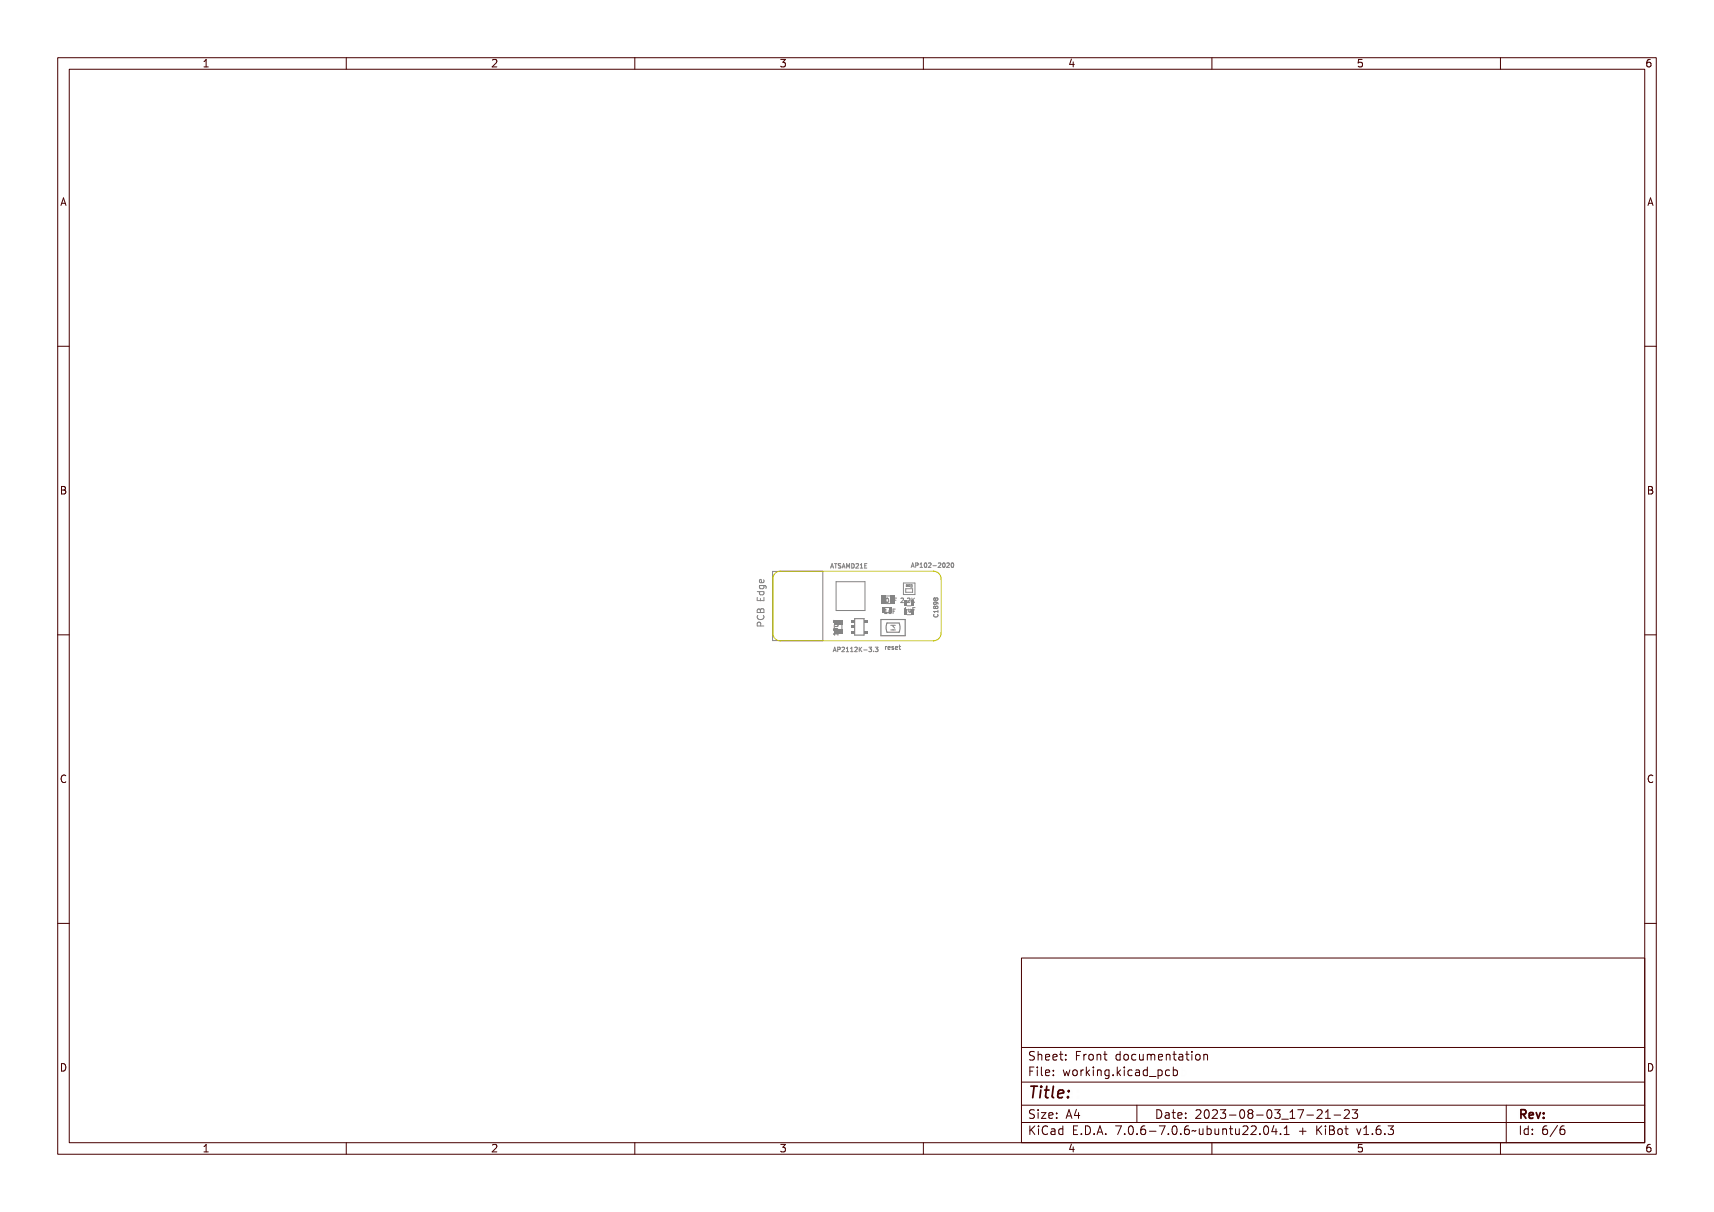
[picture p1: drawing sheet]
<svg xmlns="http://www.w3.org/2000/svg" width="297mm" height="210mm" viewBox="0 0 297 210" stroke-linecap="round" stroke-linejoin="round" font-family="sans-serif">
<g fill="none" stroke="#848484" stroke-width=".17">
<path d="M144.1 97.7h.1l.2 .8-.1-.2h-.3l-.2 .2zM144.1 97.8l.1 .4h-.2zM144.5 97.7h.6l-.3 .1v.7h-.1v-.7zM145.2 97.8l.4-.1v.1h-.3a.18 .18 0 0 0 0 .2 .18 .18 0 0 0 .2 .1 .23 .23 0 0 1 0 .3 .23 .23 0 0 1-.3-.1l.1 .1a.18 .18 0 0 0 .2-.2 .18 .18 0 0 0-.2-.1zM145.9 97.7h.2l.2 .8-.2-.2h-.2l-.2 .2zM146 97.8l.1 .4h-.2zM146.4 97.7h.1l.1 .4 .2-.4h.1v.8h-.1v-.7l-.1 .4-.2-.4v.7h-.1zM147 97.7a.39 .39 0 0 1 .5 .4 .39 .39 0 0 1-.5 .4zM147.1 97.8a.3 .3 0 0 1 .3 .3 .3 .3 0 0 1-.3 .3zM147.6 97.7h.1a.29 .29 0 0 1 .4 .2 .29 .29 0 0 1-.3 .4v.1l.3 .1h-.5l.4-.6-.1-.1h-.3zM148.3 97.7h.3v.7l.1 .1h-.4l.2-.1v-.6h-.2zM148.9 97.7h.5l-.4 .1v.2h.3l-.3 .1v.3l.4 .1h-.5z"/>
<path d="M149.8 98h.3M150.2 97.7h-.4v.7h.4M158 97.6h.2l.2 .7-.2-.2h-.2l-.2 .2zM158.1 97.7l.1 .4h-.2zM158.5 97.6h.2a.24 .24 0 0 1 .3 .3 .24 .24 0 0 1-.4 .1v.3h-.1zM158.6 97.7h.1a.14 .14 0 0 1 .2 .1 .14 .14 0 0 1-.2 .2h-.1zM159.2 97.6h.2v.7h.2h-.4h.1v-.6h-.1zM159.8 97.7l.1-.1a.37 .37 0 0 1 .3 .4 .37 .37 0 0 1-.3 .3l-.2-.2zM159.9 97.7a.31 .31 0 0 1 .2 .3 .31 .31 0 0 1-.2 .3zM160.4 97.6a.29 .29 0 0 1 .4 .2 .29 .29 0 0 1-.2 .4l-.1 .1h.3h-.4l.3-.5-.1-.1h-.2zM161.1 98l.3 .1zM161.6 97.6h.1a.29 .29 0 0 1 .4 .2 .29 .29 0 0 1-.3 .4l-.1 .1h.4h-.5l.4-.5-.1-.1h-.3z"/>
<path d="M162.3 97.7l.1-.1a.37 .37 0 0 1 .3 .4 .37 .37 0 0 1-.3 .3l-.2-.2zM162.4 97.7a.31 .31 0 0 1 .2 .3 .31 .31 0 0 1-.2 .3zM162.9 97.6a.29 .29 0 0 1 .4 .2 .29 .29 0 0 1-.2 .4l-.1 .1h.3h-.4l.3-.5-.1-.1h-.2zM163.5 97.7l.1-.1a.37 .37 0 0 1 .4 .4 .37 .37 0 0 1-.4 .3l-.1-.2zM163.7 97.7a.31 .31 0 0 1 .2 .3 .31 .31 0 0 1-.2 .3zM164.2 97.5l.2 .1 .1 .2-.5 .5h.5M164.9 97.6l.1-.1a.38 .38 0 0 1 .3 .4 .38 .38 0 0 1-.4 .4l-.1-.3zM131.2 103.5v.6h1.2v-.6M131.2 102.5h1.2M131.3 105.6l.2-.1 .3 .2 .1-.2h.3l.2 .2v.4h-1.2zM131.3 106.6a.55 .55 0 0 0 .4 .8 .55 .55 0 0 0 .7-.5l-.1-.3M131.3 103.3h1.2l-.1 .2a.37 .37 0 0 1-.3 .5 .37 .37 0 0 1-.3-.5h-.5z"/>
<path d="M131.4 104.2h.1v.6h.4v-.5h.1v.5h.4v-.6h.1v.7h-1.1zM131.4 107.1h.2l-.1 .1a.43 .43 0 0 0 .5 .5 .43 .43 0 0 0 .3-.6h.2a.55 .55 0 0 1-.5 .7 .55 .55 0 0 1-.6-.7zM131.5 106.2l.3-.1 .1 .2a.31 .31 0 0 1 .4-.2 .31 .31 0 0 1 .2 .4v.3h-1.1zM131.5 108l.2-.1a.39 .39 0 0 1 .4 .6h.4v.2h-1.1zM131.6 106.3h.2l.1 .4h-.4zM131.6 108.2h.3v.3h-.4zM131.6 101.5h.9l.3 .2-.1 .3M131.7 101.5l-.1 .3 .2 .2 .5-.1v-.4M131.7 102.5l-.1 .3 .2 .3 .5-.1v-.5M131.7 102.4h.8a.32 .32 0 0 1 .3 .2 .32 .32 0 0 1-.1 .4 .29 .29 0 0 0 0-.3 .29 .29 0 0 0-.3-.2l.1 .1a.39 .39 0 0 1-.4 .5 .39 .39 0 0 1-.3-.6zM131.8 101.5l.3-.1v.6a.33 .33 0 0 0 .3-.2 .33 .33 0 0 0-.1-.4 .43 .43 0 0 1 .1 .7 .43 .43 0 0 1-.6 0l-.1-.3zM131.8 103.7v.4"/>
<path d="M131.8 105.7v.4M131.8 108.5v-.6l-.2-.1-.3 .1-.1 .6h1.2M131.8 101.6h.2v.4l-.2-.1zM131.9 103.5h.3l.2 .1a.31 .31 0 0 1-.3 .3 .31 .31 0 0 1-.3-.3zM131.9 102.6l.5 .1a.28 .28 0 0 1-.3 .3 .28 .28 0 0 1-.2-.4zM132 106.3h.4v.4h-.4zM132.3 100.5l.1 .3-.2 .2-.5-.1v-.4l.2-.1 .1 .6M144.5 109.4h.6l.1-.1v.4l-.1-.2h-.5v.2h-.1zM144.5 107.4l.1 .4h.2l.1-.4v.4h.3v.1h-.7zM144.5 112.2h.2l.2 .7-.2-.2h-.2l-.2 .2zM144.6 108.7h.4l.2 .1a.37 .37 0 0 1-.3 .4 .37 .37 0 0 1-.4-.4zM144.6 108.8a.34 .34 0 0 1 .5 .2 .34 .34 0 0 1-.5-.2z"/>
<path d="M144.6 112.3l.1 .4h-.2zM144.7 108.1h.5l-.1 .1a.18 .18 0 0 1 .1 .2 .18 .18 0 0 1-.2 .1h-.3v-.1h.4v-.2h-.4zM145 112.2h.2a.25 .25 0 0 1 .3 .3 .25 .25 0 0 1-.4 .1v.3h-.1zM145.1 112.3h.1a.14 .14 0 0 1 .2 .1 .14 .14 0 0 1-.2 .2h-.1zM145.6 112.2h.1a.29 .29 0 0 1 .4 .2 .29 .29 0 0 1-.3 .4l-.1 .1h.4h-.5l.4-.5-.1-.1h-.3zM146.3 112.2h.2v.7h.2h-.4h.1v-.6h-.1zM146.9 112.2h.3v.7h.1h-.4h.2v-.6h-.2zM147.5 112.2a.29 .29 0 0 1 .4 .2 .29 .29 0 0 1-.2 .4l-.1 .1h.3h-.4l.3-.5-.1-.1h-.2zM148.1 112.2h.1v.3l.4-.3-.3 .3 .3 .4h-.1l-.2-.3-.1 .3h-.1zM148.8 112.6l.3 .1zM149.4 112.2a.21 .21 0 0 1 .3 0 .21 .21 0 0 1 0 .3 .23 .23 0 0 1 0 .4 .23 .23 0 0 1-.4-.1l.1 .1a.17 .17 0 0 0 .3-.1 .17 .17 0 0 0-.2-.2v-.1a.16 .16 0 0 0 .2-.1 .16 .16 0 0 0-.1-.2 .16 .16 0 0 0-.2 .1zM150.1 112.8h.2v.1h-.2z"/>
<path d="M150.6 112.2h.1a.21 .21 0 0 1 .3 0 .21 .21 0 0 1-.1 .3 .23 .23 0 0 1 .1 .4 .23 .23 0 0 1-.4-.1l.1 .1a.17 .17 0 0 0 .3-.1 .18 .18 0 0 0-.3-.2v-.1a.16 .16 0 0 0 .2-.1 .16 .16 0 0 0-.1-.2 .16 .16 0 0 0-.2 .1zM151.7 112.1h.4l-.2 .3 .2 .1v.3h-.4M152.7 103.7h.3v.7h.1h-.4h.2v-.6h-.2zM153.2 105.6h.3v.7h.1h-.4h.2v-.6h-.2zM153.3 103.8l.1-.1a.37 .37 0 0 1 .4 .4 .37 .37 0 0 1-.4 .3l-.1-.2zM153.4 112l.1 .1 .3-.1v.1h-.3v.5h-.1zM153.5 103.8a.31 .31 0 0 1 .2 .3 .31 .31 0 0 1-.2 .3zM153.8 105.8h.1l.1 .5 .3-.5v.5h-.1a.18 .18 0 0 1-.3 0 .18 .18 0 0 1-.1-.2zM153.9 103.9l.2 .5 .3-.5v.5h-.1a.18 .18 0 0 1-.3 0 .18 .18 0 0 1-.1-.2zM154 112.1h.3l.1 .2h-.4l.1 .2 .3-.1a.28 .28 0 0 1-.4 .1 .28 .28 0 0 1 0-.4zM154.1 112.1h.1l.1 .1h-.3zM154.5 105.6h.4l-.3 .1v.2h.3l-.3 .1v.3h-.1z"/>
<path d="M154.6 103.7h.4l-.3 .1v.2h.3l-.3 .1v.3h-.1zM154.6 112h.4l-.3 .2a.21 .21 0 0 1 .3 .1 .21 .21 0 0 1-.1 .3 .21 .21 0 0 1-.3-.1l.3-.1-.3-.1zM155.2 112.1h.4l.1 .2h-.4l.1 .2 .2-.1a.28 .28 0 0 1-.4 .1 .28 .28 0 0 1 0-.4zM155.3 112.1h.2l.1 .1h-.3zM155.9 111.8l.1 .2h.2l-.2 .1v.3l.2 .2-.3-.1v-.4h-.1zM156.2 103.7h.1a.29 .29 0 0 1 .4 .2 .29 .29 0 0 1-.3 .4l-.1 .1h.4h-.5l.3-.5v-.1h-.3zM156.9 105.4l.3-.1v.7l.2 .1h-.4l.1-.1v-.6l-.2 .1zM157 104.3h.1v.1h-.1zM157.5 103.7a.29 .29 0 0 1 .4 .2 .29 .29 0 0 1-.2 .4l-.1 .1h.3h-.4l.3-.5-.1-.1h-.2zM157.5 105.5h.1l.1 .5 .3-.5v.6l-.1-.1a.18 .18 0 0 1-.3 .1 .18 .18 0 0 1-.1-.2zM158.1 103.7h.1v.3l.4-.3-.3 .3 .3 .4h-.1l-.2-.3-.1 .3h-.1zM158.2 105.3h.4l-.3 .1v.2h.3l-.3 .1v.4h-.1z"/>
<path d="M161.9 106.5a.33 .33 0 0 0 .3 .4 .33 .33 0 0 0 .3-.4M161.9 106.1h.6l.1-.1v.4l-.1-.2h-.5l-.1 .2zM161.9 106.6h.1a.26 .26 0 0 0 .3 .3 .26 .26 0 0 0 .2-.3h.1a.35 .35 0 0 1-.3 .4 .35 .35 0 0 1-.4-.4zM161.9 105.4h.2l.1 .1a.21 .21 0 0 1 .4-.1 .21 .21 0 0 1 0 .4 .21 .21 0 0 1-.4-.1 .2 .2 0 0 1-.3 .1 .2 .2 0 0 1 0-.4zM161.9 104.2h.2l.1 .1a.21 .21 0 0 1 .4-.1 .21 .21 0 0 1 0 .4 .21 .21 0 0 1-.4-.1 .2 .2 0 0 1-.3 .1 .2 .2 0 0 1 0-.4zM162 104.8a.36 .36 0 0 1 .5-.1 .36 .36 0 0 1 .1 .5l-.1-.3h-.2a.24 .24 0 0 1 0 .3 .24 .24 0 0 1-.4 0 .24 .24 0 0 1 .1-.4zM162.1 103.7l.1-.1 .3 .1-.1 .3-.3-.1M162.1 104.3l.1 .2v.2h-.3l-.1-.2 .1-.2 .5 .1 .1 .3M162.1 105.2l.1-.2 .3 .2-.1 .3-.3-.2M162.1 103.7l-.1-.1-.2 .1 .1 .3 .2-.1M162.1 105.2l-.1-.2-.2 .2 .1 .3 .2-.2M162.1 103.7v.2"/>
<path d="M162.1 105.2v.1M162.5 105.7v.5M162.5 106h-.7l.2 .2"/>
<circle cx="160" cy="98" r=".07"/>
<circle cx="162.5" cy="98" r=".07"/>
<circle cx="163.7" cy="98" r=".07"/>
<circle cx="144.9" cy="108.9" r=".07"/>
<circle cx="153.5" cy="104.1" r=".07"/>
<circle cx="162.1" cy="105.6" r=".13"/>
<circle cx="162.1" cy="104.4" r=".13"/>
<circle cx="162.1" cy="105" r=".16"/>
<circle cx="162.4" cy="104.4" r=".14"/>
<circle cx="162.4" cy="105.6" r=".14"/>
</g>
<g fill="#848484">
<path d="M156.7 104.1h.5v.9h-.5z" fill-rule="evenodd"/>
<path d="M157.8 104.1h.5v.9h-.5z" fill-rule="evenodd"/>
</g>
<path d="M153.5 103.3h.7" fill="none" stroke="#848484" stroke-width=".17"/>
<g fill="#848484">
<path d="M152.8 103.2h.7v1.4h-.7z" fill-rule="evenodd"/>
<path d="M154.2 103.2h.8v1.4h-.8z" fill-rule="evenodd"/>
</g>
<path d="M157.2 106.5h.7" fill="none" stroke="#848484" stroke-width=".17"/>
<g fill="#848484">
<path d="M157.9 105.6h.5v1h-.5z" fill-rule="evenodd"/>
<path d="M156.7 105.6h.5v1h-.5z" fill-rule="evenodd"/>
</g>
<path d="M144.9 100.8h5v5h-5z" fill="none" stroke="#848484" stroke-width=".17"/>
<path d="M148.1 107.2h1.6v2.8h-1.6z" fill="none" stroke="#848484" stroke-width=".2"/>
<g fill="#848484">
<path d="M149.8 107.4h.6v.5h-.6z" fill-rule="evenodd"/>
<path d="M147.4 107.4h.7v.5h-.7z" fill-rule="evenodd"/>
<path d="M147.4 108.4h.7v.5h-.7z" fill-rule="evenodd"/>
<path d="M149.8 109.3h.6v.5h-.6z" fill-rule="evenodd"/>
<path d="M147.4 109.3h.7v.5h-.7z" fill-rule="evenodd"/>
</g>
<path d="M152.6 107.4h4.2v2.8h-4.2zM153.7 107.9h2.1a2.09 2.09 0 0 1 0 1.6h-2.1a2.09 2.09 0 0 1 0-1.6z" fill="none" stroke="#848484" stroke-width=".2"/>
<path d="M133.9 99h8.7v12h-8.7zM154.3 108.3h.8M154.3 109.2h.8M154.7 108.3v.2l.4 .3M154.7 109v.2M156.5 101h2v2h-2zM156.9 102h1.2v.6h-1.2zM157 101.3h.2v.3h-.2zM157.4 101.3h.2v.3h-.2zM157.8 101.3h.2v.4h-.2z" fill="none" stroke="#848484" stroke-width=".17"/>
<g fill="#848484">
<path d="M152.9 105.2h.5v1h-.5z" fill-rule="evenodd"/>
<path d="M154.1 105.2h.5v1h-.5z" fill-rule="evenodd"/>
</g>
<path d="M145.9 108.2v.8" fill="none" stroke="#848484" stroke-width=".17"/>
<g fill="#848484">
<path d="M144.5 109h1.4v.7h-1.4z" fill-rule="evenodd"/>
<path d="M144.5 107.5h1.4v.8h-1.4z" fill-rule="evenodd"/>
</g>
<path d="M134.2 99.5l.6-.5h.4h26.5a1.35 1.35 0 0 1 1.4 1.3v9.4a1.35 1.35 0 0 1-1.4 1.3h-26.5a1.27 1.27 0 0 1-1.3-1.2v-9.6z" fill="none" stroke="#c2c200" stroke-width=".17"/>
<g fill="none" stroke="#480000" stroke-width=".17">
<path d="M10 10h277v190h-277zM12 12h273v186h-273zM60 10v2M110 10v2M160 10v2M210 10v2M260 10v2M10 60h2M285 60h2M10 110h2M285 110h2M10 160h2"/>
<path d="M285 160h2M177 166h108v32h-108zM60 198v2M110 198v2M160 198v2M177 181.5h108M177 187.5h108M177 191.5h108M177 194.5h108M178.1 195.2h.2v.6l.6-.6h.3l-.6 .6 .6 .8h-.2l-.5-.7-.2 .2v.5h-.2zM178.2 185h.9v.2h-.7v.4h.6v.2h-.6v.7h-.2zM178.3 182.4l.5-.1h.2v.2a.31 .31 0 0 0-.5-.1 .31 .31 0 0 0 0 .5 .5 .5 0 0 1 .6 .6 .5 .5 0 0 1-.8 .2l-.1-.2a.34 .34 0 0 0 .4 .1 .34 .34 0 0 0 .1-.5 .47 .47 0 0 1-.5-.2 .47 .47 0 0 1 .1-.5z"/>
<path d="M178.3 192.5l.5-.1h.2v.2a.31 .31 0 0 0-.5-.1 .31 .31 0 0 0 0 .5 .5 .5 0 0 1 .6 .6 .5 .5 0 0 1-.8 .2l-.1-.2a.34 .34 0 0 0 .4 .1 .34 .34 0 0 0 .1-.5 .47 .47 0 0 1-.5-.2 .47 .47 0 0 1 .1-.5zM179.4 182.2h.2v.6a.35 .35 0 0 1 .4-.1 .35 .35 0 0 1 .2 .4v.6h-.2v-.8h-.4v.8h-.2zM179.5 185.4h.4v.9h.4v.2h-.9v-.2h.3v-.8h-.2zM179.5 192.8h.4v.9h.4v.1h-.9v-.1h.3v-.8h-.2zM179.5 195.6h.4v.9h.4v.1h-.9v-.1h.3v-.8h-.2zM179.7 184.9h.2v.3h-.2zM179.7 192.3h.2v.3h-.2zM179.7 195.1h.2v.3h-.2zM180.6 184.9h.4v1.3l.4 .1v.2l-.5-.2v-1.2h-.3zM180.6 192.8h.8v.1l-.6 .8h.6v.1h-.8v-.1l.6-.8h-.6zM180.7 182.8a.49 .49 0 0 1 .6-.1 .49 .49 0 0 1 .2 .5h-.8a.42 .42 0 0 0 .3 .4 .42 .42 0 0 0 .4-.1v.2a.6 .6 0 0 1-.8-.1 .6 .6 0 0 1 .1-.8zM180.7 195.4l.5-.2h.3v.2a.43 .43 0 0 0-.6 0 .43 .43 0 0 0-.2 .5 .43 .43 0 0 0 .2 .5 .43 .43 0 0 0 .6 0v.2a.66 .66 0 0 1-.8-.1 .66 .66 0 0 1-.1-.8z"/>
<path d="M180.8 182.9l.4-.1 .1 .3h-.6zM181.8 195.6h.2a.45 .45 0 0 1 .5 0 .45 .45 0 0 1 .1 .4v.6h-.1v-.1a.38 .38 0 0 1-.5 .2 .38 .38 0 0 1-.2-.5 .38 .38 0 0 1 .4-.2h.3a.35 .35 0 0 0-.3-.4 .35 .35 0 0 0-.4 .2zM181.9 182.8a.49 .49 0 0 1 .6-.1 .49 .49 0 0 1 .2 .5h-.8a.42 .42 0 0 0 .3 .4 .42 .42 0 0 0 .5-.1v.2a.6 .6 0 0 1-.9-.1 .6 .6 0 0 1 .1-.8zM181.9 185.5a.49 .49 0 0 1 .6-.1 .49 .49 0 0 1 .2 .5h-.8a.42 .42 0 0 0 .3 .4 .42 .42 0 0 0 .5-.1v.2a.6 .6 0 0 1-.9-.1 .6 .6 0 0 1 .1-.8zM181.9 192.9a.49 .49 0 0 1 .6-.1 .49 .49 0 0 1 .2 .5h-.8a.42 .42 0 0 0 .3 .4 .42 .42 0 0 0 .5-.1v.2a.6 .6 0 0 1-.9-.1 .6 .6 0 0 1 .1-.8zM182 196.2l.5-.1a.31 .31 0 0 1-.2 .4 .31 .31 0 0 1-.4-.1zM182 182.9l.4-.1 .1 .3h-.6zM182 185.6l.4-.1 .1 .3h-.6zM182 193l.4-.1 .1 .3h-.6zM183 195.7l.4-.2 .2 .2v-.6h.2v1.5h-.2v-.1a.42 .42 0 0 1-.5 .1 .42 .42 0 0 1-.2-.5zM183.2 195.8l.1-.1a.4 .4 0 0 1 .3 .4 .4 .4 0 0 1-.3 .4l-.2-.2zM183.2 182.3h.2v.4h.4v.1h-.4l.1 .8h.3v.1h-.2a.3 .3 0 0 1-.4-.3v-.6h-.3v-.1h.3z"/>
<path d="M183.3 185.4h.2v.3h-.2zM183.3 186.2h.2v.3h-.2zM183.3 192.8h.2v.3h-.2zM183.3 193.6h.2v.2h-.2zM184.5 182.7h.2v.3h-.2zM184.5 183.5h.2v.2h-.2zM185.2 185.4h.2l.2 .8 .1-.5h.2l.2 .5 .1-.8h.2l-.2 1.1h-.2l-.2-.7-.2 .7h-.1zM185.4 195.2h.9v.2h-.7v.4h.6v.2h-.6v.5h.7v.1h-.9zM185.7 192.4h.2l.5 1.4h-.2l-.1-.3h-.5l-.1 .3h-.2zM185.8 192.6l.2 .7h-.4zM186.6 182.3h.9v.2h-.7v.4h.6v.2h-.6v.6h-.2zM186.7 185.5a.52 .52 0 0 1 .8 .4 .52 .52 0 0 1-.8 .4l-.1-.4z"/>
<path d="M186.8 185.6l.1-.1a.39 .39 0 0 1 .4 .4 .39 .39 0 0 1-.4 .4l-.1-.2zM186.9 196.4h.2v.2h-.2zM187.1 192.4h.2v.9h.2v.2h-.2v.3h-.2v-.3h-.6v-.2zM187.1 192.6v.7h-.4zM187.8 195.2a.76 .76 0 0 1 .9 .7 .76 .76 0 0 1-.9 .7zM188 195.4a.57 .57 0 0 1 .5 .5 .57 .57 0 0 1-.5 .6zM188 182.7h.2v.2a.3 .3 0 0 1 .3-.3 .3 .3 0 0 1 .3 .3 .37 .37 0 0 0-.5-.1 .37 .37 0 0 0-.1 .4v.5h-.2zM188 185.4h.2v.2a.3 .3 0 0 1 .3-.3 .3 .3 0 0 1 .3 .3 .37 .37 0 0 0-.5-.1 .37 .37 0 0 0-.1 .4v.6h-.2zM189.1 184.9h.1v.9l.5-.4h.2l-.4 .4 .5 .7h-.2l-.4-.6-.2 .1v.5h-.1zM189.1 182.8a.52 .52 0 0 1 .8 .4 .52 .52 0 0 1-.8 .4l-.1-.4zM189.2 182.9l.1-.1a.39 .39 0 0 1 .4 .4 .39 .39 0 0 1-.4 .4l-.1-.2zM189.3 196.4h.3v.2h-.3z"/>
<path d="M190.2 182.7h.2v.1a.35 .35 0 0 1 .4-.1 .35 .35 0 0 1 .3 .4v.6h-.2l-.1-.8h-.3l-.1 .8h-.2zM190.3 185.4h.4v.9h.4v.2h-.9v-.2h.4v-.8h-.3zM190.5 195.2h.3l.4 1.4h-.2l-.1-.3h-.5l-.1 .3h-.2zM190.6 184.9h.1v.3h-.1zM190.6 195.4l.2 .7h-.4zM191.4 185.4h.2v.1a.35 .35 0 0 1 .4-.1 .35 .35 0 0 1 .3 .4v.7h-.2l-.1-.9h-.3l-.1 .9h-.2zM191.7 182.3h.1v.4h.4v.1h-.4l.1 .8h.3v.1h-.2a.3 .3 0 0 1-.3-.3v-.6h-.3v-.1h.3zM191.7 196.4h.3v.2h-.3zM192.7 185.5l.3-.2 .3 .2v-.1h.2v1a.53 .53 0 0 1-.8 .4v-.2a.36 .36 0 0 0 .4 .1 .36 .36 0 0 0 .2-.4l-.1 .1a.53 .53 0 0 1-.7-.3 .53 .53 0 0 1 .2-.6zM192.8 185.6l.1-.1a.39 .39 0 0 1 .4 .4 .39 .39 0 0 1-.4 .4l-.1-.2zM193.8 195.2h.9l-.5 1.4h-.2l.5-1.2h-.7zM193.9 182.8l.3-.2 .3 .2v-.6h.2v1.5h-.2v-.1a.42 .42 0 0 1-.6 .1 .42 .42 0 0 1-.1-.5z"/>
<path d="M194.1 182.8a.4 .4 0 0 1 .4 .4 .4 .4 0 0 1-.4 .4l-.2-.4zM194.1 186.2h.3v.3h-.3zM195.1 184.9h.2v.9l.4-.4h.3l-.5 .4 .5 .7h-.2l-.4-.6-.1 .1v.5h-.2zM195.1 182.8a.52 .52 0 0 1 .8 .4 .52 .52 0 0 1-.8 .4l-.1-.4zM195.2 182.9l.1-.1a.39 .39 0 0 1 .4 .4 .39 .39 0 0 1-.4 .4l-.1-.2zM195.3 196.4h.3v.2h-.3zM196.3 185.4h.5v.9h.3v.2h-.9v-.2h.4v-.8h-.3zM196.3 195.4a.5 .5 0 0 1 .7-.1 .5 .5 0 0 1 .1 .6 .52 .52 0 0 1-.4 .8 .52 .52 0 0 1-.5-.8zM196.4 182.8a.39 .39 0 0 1 .4-.2 .39 .39 0 0 1 .3 .3 .4 .4 0 0 0-.6 0 .4 .4 0 0 0 0 .6 .4 .4 0 0 0 .6 0 .41 .41 0 0 1-.4 .3 .41 .41 0 0 1-.4-.3v-.5zM196.5 195.4a.57 .57 0 0 1 .4 .9l-.3 .2a.86 .86 0 0 1-.1-1.1zM196.6 184.9h.2v.3h-.2zM197 191.5v3"/>
<path d="M197.4 182.7h.2v.8l.2 .1 .3-.2v-.7h.2v1h-.2v-.1a.35 .35 0 0 1-.4 .2 .35 .35 0 0 1-.3-.5zM197.6 185.5a.39 .39 0 0 1 .4-.2 .39 .39 0 0 1 .3 .3 .4 .4 0 0 0-.6 0 .4 .4 0 0 0 0 .6 .4 .4 0 0 0 .6 0 .41 .41 0 0 1-.4 .3 .41 .41 0 0 1-.4-.3v-.5zM197.7 196.4h.3v.2h-.3zM198.6 182.7h.1l.2-.1a.22 .22 0 0 0 .2 .2 .22 .22 0 0 0 .2-.2l.2 .3 .1 .8h-.2v-.8l-.1-.1-.2 .1v.8h-.1v-.8l-.2-.1-.1 .1v.8h-.1zM198.7 185.4h.1a.45 .45 0 0 1 .5 0 .45 .45 0 0 1 .2 .4v.7h-.2v-.2a.38 .38 0 0 1-.5 .2 .38 .38 0 0 1-.2-.5 .38 .38 0 0 1 .5-.2h.2a.35 .35 0 0 0-.3-.4 .35 .35 0 0 0-.3 .2zM198.7 195.4l.5-.2h.2v.2a.43 .43 0 0 0-.5 0 .43 .43 0 0 0-.1 .5 .48 .48 0 0 1 .7 0 .48 .48 0 0 1-.1 .7 .48 .48 0 0 1-.7-.1l-.1-.6zM198.8 186l.5-.1a.31 .31 0 0 1-.1 .4 .31 .31 0 0 1-.4-.1zM198.9 195.9a.29 .29 0 0 1 .4 .1 .29 .29 0 0 1-.1 .4 .29 .29 0 0 1-.4-.1zM199.9 185.5l.3-.2 .3 .2v-.6h.2v1.6h-.2v-.2a.42 .42 0 0 1-.5 .1 .42 .42 0 0 1-.2-.5zM199.9 182.8a.49 .49 0 0 1 .6-.1 .49 .49 0 0 1 .2 .5h-.7a.42 .42 0 0 0 .2 .4 .42 .42 0 0 0 .5-.1v.2a.6 .6 0 0 1-.8-.1 .6 .6 0 0 1 0-.8zM200 196h.5v.2h-.5zM200 185.6l.1-.1a.39 .39 0 0 1 .4 .4 .39 .39 0 0 1-.4 .4l-.1-.2z"/>
<path d="M200.1 182.9l.3-.1 .2 .3h-.6zM200.1 192.4a.76 .76 0 0 1 1 .7 .76 .76 0 0 1-1 .7zM200.3 192.6a.57 .57 0 0 1 .6 .5 .57 .57 0 0 1-.6 .6zM200.9 186.8l1.2 .1zM201 195.2h.9l-.5 1.4h-.2l.5-1.2h-.7zM201.1 182.7h.1v.1a.35 .35 0 0 1 .5-.1 .35 .35 0 0 1 .2 .4v.6h-.2v-.8h-.4l-.1 .8h-.1zM201.4 192.8h.2a.45 .45 0 0 1 .5 0 .45 .45 0 0 1 .1 .4v.6h-.1v-.1a.38 .38 0 0 1-.5 .2 .38 .38 0 0 1-.2-.5 .38 .38 0 0 1 .4-.2h.3a.35 .35 0 0 0-.3-.4 .35 .35 0 0 0-.4 .2zM201.6 193.4l.5-.1a.31 .31 0 0 1-.2 .4 .31 .31 0 0 1-.4-.1zM202.2 185.4h.2v.1a.46 .46 0 0 1 .6 0 .46 .46 0 0 1 .1 .6 .39 .39 0 0 1-.2 .4 .39 .39 0 0 1-.5-.2v.6h-.2zM202.5 182.3h.2v.4h.4v.1h-.4v.8h.4v.1h-.2a.3 .3 0 0 1-.4-.3v-.6h-.3v-.1h.3zM202.5 185.6l.1-.1a.4 .4 0 0 1 .4 .4 .4 .4 0 0 1-.4 .4l-.2-.2zM202.5 196.4h.3v.2h-.3z"/>
<path d="M202.8 192.4h.2v.4h.4v.1h-.4l.1 .8h.3v.1h-.2a.3 .3 0 0 1-.4-.3v-.6h-.3v-.1h.3zM203.5 182.7h.2a.45 .45 0 0 1 .4 0 .45 .45 0 0 1 .2 .4v.6h-.2v-.1a.38 .38 0 0 1-.5 .2 .38 .38 0 0 1-.2-.5 .38 .38 0 0 1 .5-.2h.2a.35 .35 0 0 0-.2-.4 .35 .35 0 0 0-.4 .2zM203.5 195.4a.5 .5 0 0 1 .7-.1 .5 .5 0 0 1 .1 .6 .52 .52 0 0 1-.4 .8 .52 .52 0 0 1-.5-.8zM203.6 185.5a.39 .39 0 0 1 .4-.2 .39 .39 0 0 1 .3 .3 .4 .4 0 0 0-.5 0 .4 .4 0 0 0 0 .6 .4 .4 0 0 0 .5 0 .41 .41 0 0 1-.4 .3 .41 .41 0 0 1-.4-.3v-.5zM203.7 183.3l.4-.1a.31 .31 0 0 1-.1 .4 .31 .31 0 0 1-.4-.1zM203.7 195.4a.57 .57 0 0 1 .4 .9l-.2 .2a.86 .86 0 0 1-.2-1.1zM203.9 192.9a.49 .49 0 0 1 .6-.1 .49 .49 0 0 1 .2 .5h-.8a.42 .42 0 0 0 .3 .4 .42 .42 0 0 0 .5-.1v.2a.6 .6 0 0 1-.9-.1 .6 .6 0 0 1 .1-.8zM204 193l.4-.1 .1 .3h-.6zM204.7 184.9h.1v.6a.45 .45 0 0 1 .7 0 .45 .45 0 0 1 0 .6 .39 .39 0 0 1-.2 .4 .39 .39 0 0 1-.5-.2v.2h-.1zM204.9 182.3h.2v.4h.4v.1h-.4v.8h.4v.1h-.2a.3 .3 0 0 1-.4-.3v-.6h-.3v-.1h.3zM204.9 185.6l.1-.1a.39 .39 0 0 1 .4 .4 .39 .39 0 0 1-.4 .4l-.1-.2zM204.9 196.4h.3v.2h-.3z"/>
<path d="M205.3 192.8h.2v.3h-.2zM205.3 193.6h.2v.2h-.2zM205.9 182.7h.5v.9h.3v.1h-.9v-.1h.4v-.8h-.3zM205.9 195.4l.5-.2h.2v.2a.43 .43 0 0 0-.5 0 .43 .43 0 0 0-.1 .5 .48 .48 0 0 1 .7 0 .48 .48 0 0 1-.1 .7 .48 .48 0 0 1-.7-.1l-.1-.6zM206.1 195.9a.29 .29 0 0 1 .4 .1 .29 .29 0 0 1-.1 .4 .29 .29 0 0 1-.4-.1zM206.2 182.2h.2v.3h-.2zM207 196l.3-.1 .5 .1 .2-.1a.38 .38 0 0 1-.7 .2l-.3 .1zM207.1 182.8a.52 .52 0 0 1 .8 .4 .52 .52 0 0 1-.8 .4l-.1-.4zM207.3 182.9l.1-.1a.39 .39 0 0 1 .4 .4 .39 .39 0 0 1-.4 .4l-.2-.2zM207.4 192.5a.53 .53 0 0 1 .8 .1 .53 .53 0 0 1-.3 .7l-.3 .4h.7v.1h-.9v-.1l.3-.4a.49 .49 0 0 0 .2-.7l-.5 .1zM208.3 182.7h.1v.1a.35 .35 0 0 1 .5-.1 .35 .35 0 0 1 .2 .4v.6h-.2v-.8h-.4l-.1 .8h-.1zM208.3 195.6h.1l.1 .8 .2 .1 .2-.2v-.7h.2v1h-.2v-.1a.35 .35 0 0 1-.4 .2 .35 .35 0 0 1-.2-.5z"/>
<path d="M208.7 192.6a.5 .5 0 0 1 .6-.1 .5 .5 0 0 1 .2 .6 .52 .52 0 0 1-.5 .8 .52 .52 0 0 1-.4-.8zM208.9 192.6a.57 .57 0 0 1 .4 .9l-.3 .2a.86 .86 0 0 1-.1-1.1zM209.5 195.1h.2v.6a.45 .45 0 0 1 .6-.1 .45 .45 0 0 1 .1 .7 .39 .39 0 0 1-.3 .4 .39 .39 0 0 1-.4-.2v.1h-.2zM209.7 195.8l.1-.1a.4 .4 0 0 1 .4 .4 .4 .4 0 0 1-.4 .4l-.1-.2zM209.8 192.5a.53 .53 0 0 1 .8 .1 .53 .53 0 0 1-.3 .7l-.3 .4h.7v.1h-.9v-.1l.3-.4a.49 .49 0 0 0 .2-.7l-.5 .1zM210 198v2M210.7 195.6h.2v.8l.2 .1 .2-.2v-.7h.2v1h-.2v-.1a.35 .35 0 0 1-.4 .2 .35 .35 0 0 1-.2-.5zM211 192.4a.46 .46 0 0 1 .6 0 .46 .46 0 0 1 .1 .6l-.1 .1a.45 .45 0 0 1 .2 .6 .45 .45 0 0 1-.6 .2l-.2-.1v-.2a.35 .35 0 0 0 .5 .1 .35 .35 0 0 0 0-.5h-.3v-.2a.28 .28 0 0 0 .4-.1 .28 .28 0 0 0 0-.3 .28 .28 0 0 0-.4 0h-.2zM211.9 195.6h.2v.1a.35 .35 0 0 1 .4-.1 .35 .35 0 0 1 .2 .4v.6h-.2v-.8h-.4v.8h-.2zM212.4 193.2h.5v.2h-.5zM213.3 195.2h.2v.4h.4v.1h-.4v.8h.4v.1h-.2a.3 .3 0 0 1-.4-.3v-.6h-.3v-.1h.3zM213.5 192.6a.5 .5 0 0 1 .6-.1 .5 .5 0 0 1 .2 .6 .52 .52 0 0 1-.5 .8 .52 .52 0 0 1-.4-.8z"/>
<path d="M213.7 192.6a.57 .57 0 0 1 .4 .9l-.3 .2a.86 .86 0 0 1-.1-1.1zM214.3 195.6h.2v.8l.2 .1 .2-.2v-.7h.2v1h-.2v-.1a.35 .35 0 0 1-.4 .2 .35 .35 0 0 1-.2-.5zM214.7 192.5a.41 .41 0 0 1 .7-.1 .41 .41 0 0 1-.2 .7 .42 .42 0 0 1 .2 .6 .42 .42 0 0 1-.7 0 .42 .42 0 0 1 .2-.6l-.3-.2zM215.5 195.3a.53 .53 0 0 1 .8 .1 .53 .53 0 0 1-.3 .7l-.3 .4h.6v.1h-.9v-.1l.4-.4a.49 .49 0 0 0 .2-.8l-.5 .2zM216 193.2h.5v.2h-.5zM216.7 195.3a.53 .53 0 0 1 .8 .1 .53 .53 0 0 1-.3 .7l-.3 .4h.6v.1h-.9v-.1l.4-.4a.49 .49 0 0 0 .2-.8l-.5 .2zM217.1 192.6a.5 .5 0 0 1 .7-.1 .5 .5 0 0 1 .1 .6 .52 .52 0 0 1-.5 .8 .52 .52 0 0 1-.4-.8zM217.3 192.6a.57 .57 0 0 1 .4 .9l-.3 .2a.86 .86 0 0 1-.1-1.1zM218.2 196.4h.2v.2h-.2zM218.2 192.4a.46 .46 0 0 1 .6 0 .46 .46 0 0 1 .1 .6l-.1 .1a.45 .45 0 0 1 .2 .6 .45 .45 0 0 1-.6 .2l-.2-.1v-.2a.35 .35 0 0 0 .5 .1 .35 .35 0 0 0 0-.5h-.3v-.2a.28 .28 0 0 0 .4-.1 .28 .28 0 0 0 0-.3 .28 .28 0 0 0-.4 0h-.2zM219.2 195.4a.5 .5 0 0 1 .6-.1 .5 .5 0 0 1 .2 .6 .52 .52 0 0 1-.5 .8 .52 .52 0 0 1-.5-.8zM219.2 194.2l1.3 .1z"/>
<path d="M219.4 195.4a.57 .57 0 0 1 .3 .9l-.2 .2a.86 .86 0 0 1-.1-1.1zM220.7 192.5l.5-.1v1.3h.3v.1h-.8v-.1h.3v-1.1h-.3zM220.8 195.2h.2v.9h.2v.2h-.2v.3h-.2v-.3h-.6v-.2zM220.8 195.4v.7h-.4zM221.8 196.4h.2v.2h-.2zM221.8 192.4h.9l-.5 1.4h-.2l.5-1.2h-.7zM222.8 195.3l.5-.1v1.3h.3v.1h-.8v-.1h.3v-1.1h-.3zM223.2 193.2h.5v.2h-.5zM224.2 192.5a.53 .53 0 0 1 .8 .1 .53 .53 0 0 1-.3 .7l-.3 .4h.7v.1h-.9v-.1l.3-.4a.49 .49 0 0 0 .2-.7l-.5 .1zM225.4 195.5h.2v.4h.4v.2h-.4v.4h-.2v-.4h-.4v-.2h.4zM225.5 192.5l.5-.1v1.3h.3v.1h-.8v-.1h.3v-1.1h-.3zM226.8 193.2h.5v.2h-.5z"/>
<path d="M227.5 195.2h.2v.6l.6-.6h.2l-.6 .6 .6 .8h-.2l-.5-.7-.1 .2v.5h-.2zM227.8 192.5a.53 .53 0 0 1 .8 .1 .53 .53 0 0 1-.2 .7l-.4 .4h.7v.1h-.9v-.1l.3-.4a.49 .49 0 0 0 .2-.7l-.5 .1zM228.8 195.6h.4v.9h.4v.1h-.9v-.1h.4v-.8h-.3zM229.1 192.4a.46 .46 0 0 1 .6 0 .46 .46 0 0 1 0 .6l-.1 .1a.45 .45 0 0 1 .3 .6 .45 .45 0 0 1-.7 .2l-.2-.1v-.2a.35 .35 0 0 0 .5 .1 .35 .35 0 0 0 0-.5h-.2v-.2a.28 .28 0 0 0 .3-.1 .28 .28 0 0 0 0-.3 .28 .28 0 0 0-.4 0h-.1zM229.1 195.1h.1v.3h-.1zM229.9 195.2h.4a.35 .35 0 0 1 .5 .2 .35 .35 0 0 1-.3 .5 .41 .41 0 0 1 .3 .5 .41 .41 0 0 1-.5 .2h-.4zM230.1 196h.2a.27 .27 0 0 1 .3 .2 .27 .27 0 0 1-.3 .3h-.2zM230.1 195.4h.2a.23 .23 0 0 1 .3 .2 .23 .23 0 0 1-.3 .2h-.2zM231.2 193.2h1.1M231.2 195.7a.52 .52 0 0 1 .8 .4 .52 .52 0 0 1-.8 .4l-.1-.4zM231.3 195.8l.1-.1a.39 .39 0 0 1 .4 .4 .39 .39 0 0 1-.4 .4l-.1-.2zM232.6 195.2h.1v.4h.4v.1h-.4l.1 .8h.3v.1h-.2a.3 .3 0 0 1-.3-.3v-.6h-.3v-.1h.3z"/>
<path d="M233 192.4l.2-.1h.3l.2 .1 .1 .3-.1 .2-.8 .9h.9M234.3 192.3h.9l-.5 .6 .5 .1v.6l-.2 .2h-.5l-.2-.2M234.6 195.6h.2l.3 .9 .4-.9h.2l-.4 1h-.3zM236 195.3l.5-.1v1.3h.3v.1h-.8v-.1h.3v-1.1h-.3zM237.4 196.4h.3v.2h-.3zM238.4 195.4l.5-.2h.2v.2a.43 .43 0 0 0-.5 0 .43 .43 0 0 0-.1 .5 .48 .48 0 0 1 .7 0 .48 .48 0 0 1-.1 .7 .48 .48 0 0 1-.7-.1l-.1-.6zM238.6 195.9a.29 .29 0 0 1 .4 .1 .29 .29 0 0 1-.1 .4 .29 .29 0 0 1-.4-.1zM239.8 196.4h.3v.2h-.3zM240.7 195.2a.46 .46 0 0 1 .6 0 .46 .46 0 0 1 .1 .6l-.1 .1a.45 .45 0 0 1 .2 .6 .45 .45 0 0 1-.6 .2l-.2-.1v-.2a.35 .35 0 0 0 .5 .1 .35 .35 0 0 0 0-.5l-.3-.1v-.1a.28 .28 0 0 0 .4-.1 .28 .28 0 0 0 0-.3 .28 .28 0 0 0-.4 0h-.2zM260 198v2M261 191.5v6.5M263.2 195.2h.8v.2h-.3v1.1h.3v.1h-.8v-.1h.3v-1.1h-.3z"/>
<path d="M264.4 195.7l.3-.2 .3 .2v-.6h.2v1.5h-.2v-.1a.42 .42 0 0 1-.5 .1 .42 .42 0 0 1-.2-.5zM264.6 195.8l.1-.1a.4 .4 0 0 1 .3 .4 .4 .4 0 0 1-.3 .4l-.2-.2zM265.9 195.6h.2v.3h-.2zM265.9 196.4h.2v.2h-.2zM268.1 195.4l.5-.2h.2v.2a.43 .43 0 0 0-.5 0 .43 .43 0 0 0-.2 .5 .48 .48 0 0 1 .7 0 .48 .48 0 0 1-.1 .7 .48 .48 0 0 1-.6-.1l-.2-.6zM268.2 195.9a.29 .29 0 0 1 .4 .1 .29 .29 0 0 1 0 .4 .29 .29 0 0 1-.4-.1zM269.9 195.2h.2l-.8 1.6h-.2zM270.5 195.4l.5-.2h.2v.2a.43 .43 0 0 0-.5 0 .43 .43 0 0 0-.2 .5 .48 .48 0 0 1 .7 0 .48 .48 0 0 1 0 .7 .48 .48 0 0 1-.7-.1l-.1-.6zM270.6 195.9a.29 .29 0 0 1 .4 .1 .29 .29 0 0 1 0 .4 .29 .29 0 0 1-.4-.1z"/>
<circle cx="196.7" cy="195.9" r=".13"/>
<circle cx="203.9" cy="195.9" r=".13"/>
<circle cx="209" cy="193.1" r=".13"/>
<circle cx="213.8" cy="193.1" r=".13"/>
<circle cx="215" cy="193.4" r=".29"/>
<circle cx="215" cy="192.8" r=".25"/>
<circle cx="217.4" cy="193.1" r=".13"/>
<circle cx="219.5" cy="195.9" r=".13"/>
</g>
<g fill="none" stroke="#480000" stroke-width=".3">
<path d="M178.1 188.4h1.4v.2h-.6v1.7h-.2v-1.7h-.6zM179.9 188.8h.7v1.3h.4v.2h-1.2v-.2h.5v-1.1h-.4zM180.3 188.3h.3v.3h-.3zM181.8 188.4h.2v.4h.6v.2h-.6v1l.2 .1h.4v.2a.55 .55 0 0 1-.8-.5v-.8h-.4v-.2h.4zM183 188.3h.6l.1 1.6 .1 .2h.4v.2a.54 .54 0 0 1-.8-.5v-1.4h-.4zM184.8 189a.65 .65 0 0 1 .8-.1 .65 .65 0 0 1 .3 .7h-1.1a.56 .56 0 0 0 .4 .5 .56 .56 0 0 0 .6-.1v.2a.81 .81 0 0 1-1.1-.1 .81 .81 0 0 1 .1-1.1zM185 189.1l.3-.1a.37 .37 0 0 1 .3 .4h-.8zM186.7 188.9h.3v.4h-.3zM186.7 189.9h.3v.4h-.3zM263.1 192.4a.73 .73 0 0 1 .9 .2v.3l-.3 .3 .5 .6h-.2l-.3-.4-.2-.2h-.2v.6h-.2zM263.3 192.6h.2a.26 .26 0 0 1 .3 .2 .26 .26 0 0 1-.2 .3h-.3zM264.5 192.9a.49 .49 0 0 1 .6-.1 .49 .49 0 0 1 .2 .5h-.8a.42 .42 0 0 0 .3 .4 .42 .42 0 0 0 .4-.1v.2a.6 .6 0 0 1-.8-.1 .6 .6 0 0 1 .1-.8z"/>
<path d="M264.6 193l.3-.1 .2 .3h-.6zM265.5 192.8h.2l.3 .9 .3-.9h.2l-.4 1h-.2zM267.1 192.8h.2v.3h-.2zM267.1 193.6h.2v.2h-.2z"/>
</g>
<text font-size="2.7" fill="#480000" x="178" y="190.3">Title:</text>
<g font-size="2" fill="#480000">
<text x="178" y="183.7">Sheet: Front documentation</text>
<text x="178" y="186.5">File: working.kicad_pcb</text>
<text x="178" y="193.9">Size: A4</text>
<text x="178" y="196.6">KiCad E.D.A. 7.0.6-7.0.6~ubuntu22.04.1 + KiBot v1.6.3</text>
<text x="200" y="193.9">Date: 2023-08-03_17-21-23</text>
<text x="263" y="196.6">Id: 6/6</text>
<text x="263" y="193.9">Rev:</text>
</g>
<g font-size="1.7" fill="#480000">
<text x="35" y="11.7">1</text>
<text x="85" y="11.7">2</text>
<text x="135" y="11.7">3</text>
<text x="185" y="11.7">4</text>
<text x="235" y="11.7">5</text>
<text x="285" y="11.7">6</text>
<text x="10.5" y="35.7">A</text>
<text x="285.5" y="35.7">A</text>
<text x="10.5" y="85.6">B</text>
<text x="285.5" y="85.6">B</text>
<text x="10.5" y="135.7">C</text>
<text x="285.5" y="135.7">C</text>
<text x="10.5" y="185.6">D</text>
<text x="285.5" y="185.6">D</text>
<text x="35" y="199.7">1</text>
<text x="85" y="199.7">2</text>
<text x="135" y="199.7">3</text>
<text x="185" y="199.7">4</text>
<text x="235" y="199.7">5</text>
<text x="285" y="199.7">6</text>
</g>
<g font-size="1" fill="#848484">
<text x="143.8" y="98.5">ATSAMD21E</text>
<text x="157.8" y="98.3">AP102-2020</text>
<text x="152.6" y="104.4">10uF</text>
<text x="153.1" y="106.3">1uF</text>
<text x="156.1" y="104.4">2.2K</text>
<text x="156.8" y="106.1">1uF</text>
<text x="144.3" y="112.9">AP2112K-3.3</text>
<text x="145.2" y="109.8" transform="rotate(-90 145.2 109.8)">10uF</text>
<text x="153.2" y="112.6">reset</text>
</g>
</svg>
